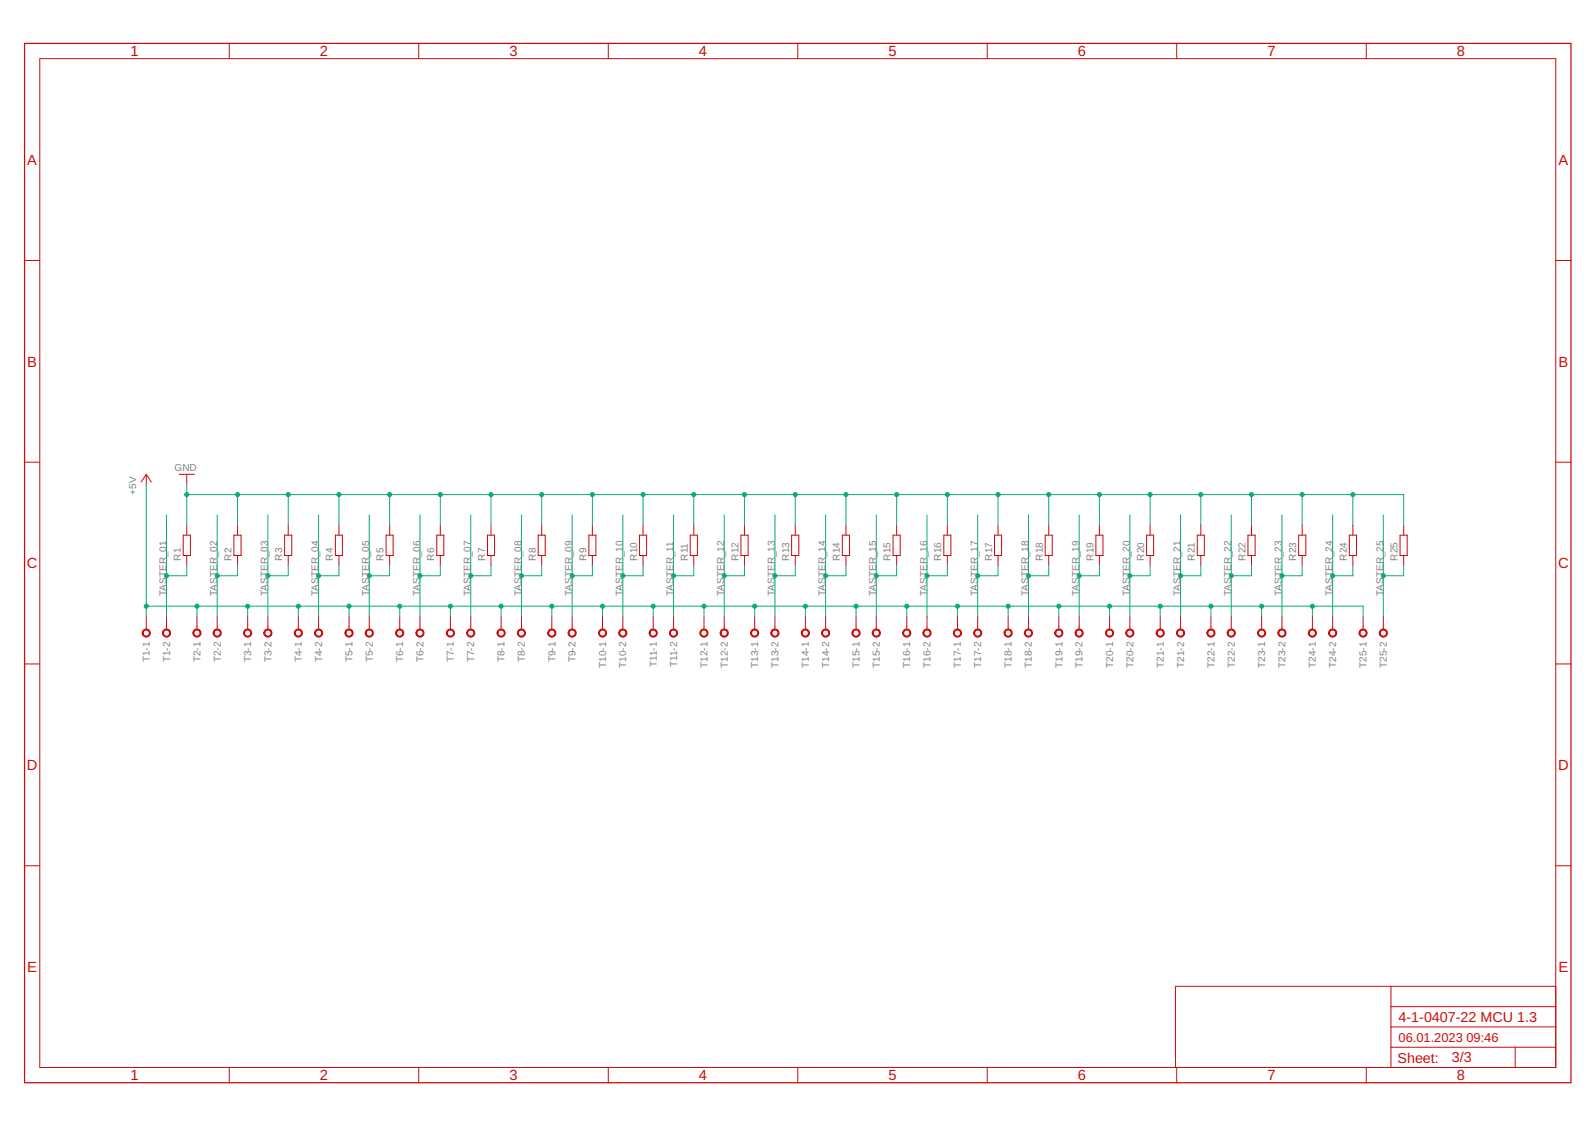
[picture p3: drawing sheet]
<svg xmlns="http://www.w3.org/2000/svg" width="297mm" height="210mm" viewBox="0 0 297 210" stroke-linecap="round" stroke-linejoin="round" font-family="sans-serif">
<g fill="none" stroke="#c90d0c" stroke-width=".19">
<path d="M7.4 10.9h282.3v187.9h-282.3zM42.7 8.1v2.8M78 8.1v2.8M113.3 8.1v2.8M148.6 8.1v2.8M183.9 8.1v2.8M219.1 8.1v2.8M254.4 8.1v2.8M4.6 48.5h2.8M289.7 48.5h2.9M4.6 86.1h2.8M27.2 88.3v1.9"/>
<path d="M27.2 88.3l1 1.5M27.2 88.3l-.9 1.5M33.4 88.3h2.8M34.1 99.7h1.4v3.8h-1.4zM34.8 88.3v1.9M34.8 97.8v1.9M43.6 99.7h1.3v3.8h-1.3zM44.2 97.8v1.9M53 99.7h1.3v3.8h-1.3zM53.7 97.8v1.9M62.5 99.7h1.3v3.8h-1.3zM63.1 97.8v1.9"/>
<path d="M71.9 99.7h1.3v3.8h-1.3zM72.6 97.8v1.9M81.3 99.7h1.4v3.8h-1.4zM82 97.8v1.9M90.8 99.7h1.3v3.8h-1.3zM91.4 97.8v1.9M100.2 99.7h1.3v3.8h-1.3zM100.9 97.8v1.9M109.7 99.7h1.3v3.8h-1.3zM110.3 97.8v1.9M119.1 99.7h1.3v3.8h-1.3zM119.8 97.8v1.9"/>
<path d="M128.5 99.7h1.4v3.8h-1.4zM129.2 97.8v1.9M138 99.7h1.3v3.8h-1.3zM138.6 97.8v1.9M147.4 99.7h1.4v3.8h-1.4zM148.1 97.8v1.9M156.9 99.7h1.3v3.8h-1.3zM157.5 97.8v1.9M166.3 99.7h1.3v3.8h-1.3zM167 97.8v1.9M175.8 99.7h1.3v3.8h-1.3zM176.4 97.8v1.9"/>
<path d="M185.2 99.7h1.3v3.8h-1.3zM185.9 97.8v1.9M194.6 99.7h1.4v3.8h-1.4zM195.3 97.8v1.9M204.1 99.7h1.3v3.8h-1.3zM204.7 97.8v1.9M213.5 99.7h1.3v3.8h-1.3zM214.2 97.8v1.9M223 99.7h1.3v3.8h-1.3zM223.6 97.8v1.9M232.4 99.7h1.3v3.8h-1.3zM233.1 97.8v1.9"/>
<path d="M241.9 99.7h1.3v3.8h-1.3zM242.5 97.8v1.9M251.3 99.7h1.3v3.8h-1.3zM251.9 97.8v1.9M260.7 99.7h1.4v3.8h-1.4zM261.4 97.8v1.9M289.7 86.1h2.9M27.2 114.8v2.4M31 114.8v2.4M34.8 103.5v1.8M36.7 114.8v2.4M40.4 114.8v2.4"/>
<path d="M44.2 103.5v1.8M46.1 114.8v2.4M49.9 114.8v2.4M53.7 103.5v1.8M55.6 114.8v2.4M59.3 114.8v2.4M63.1 103.5v1.8M65 114.8v2.4M68.8 114.8v2.4M72.6 103.5v1.8M74.4 114.8v2.4M78.2 114.8v2.4"/>
<path d="M82 103.5v1.8M83.9 114.8v2.4M87.7 114.8v2.4M91.4 103.5v1.8M93.3 114.8v2.4M97.1 114.8v2.4M100.9 103.5v1.8M102.8 114.8v2.4M106.6 114.8v2.4M110.3 103.5v1.8M112.2 114.8v2.4M116 114.8v2.4"/>
<path d="M119.8 103.5v1.8M121.6 114.8v2.4M125.4 114.8v2.4M129.2 103.5v1.8M131.1 114.8v2.4M134.9 114.8v2.4M138.6 103.5v1.8M140.5 114.8v2.4M144.3 114.8v2.4M148.1 103.5v1.8M150 114.8v2.4M153.8 114.8v2.4"/>
<path d="M157.5 103.5v1.8M159.4 114.8v2.4M163.2 114.8v2.4M167 103.5v1.8M168.9 114.8v2.4M172.6 114.8v2.4M176.4 103.5v1.8M178.3 114.8v2.4M182.1 114.8v2.4M185.9 103.5v1.8M187.7 114.8v2.4M191.5 114.8v2.4"/>
<path d="M195.3 103.5v1.8M197.2 114.8v2.4M201 114.8v2.4M204.7 103.5v1.8M206.6 114.8v2.4M210.4 114.8v2.4M214.2 103.5v1.8M216.1 114.8v2.4M219.9 114.8v2.4M223.6 103.5v1.8M225.5 114.8v2.4M229.3 114.8v2.4"/>
<path d="M233.1 103.5v1.8M234.9 114.8v2.4M238.7 114.8v2.4M242.5 103.5v1.8M244.4 114.8v2.4M248.2 114.8v2.4M251.9 103.5v1.8M253.9 114.8v2.4M257.6 114.8v2.4M261.4 103.5v1.8M4.6 123.7h2.8M289.7 123.7h2.9"/>
<path d="M4.6 161.2h2.8M289.7 161.2h2.9M42.7 198.8v2.9M78 198.8v2.9M113.3 198.8v2.9M148.6 198.8v2.9M183.9 198.8v2.9M219.1 198.8v2.9M254.4 198.8v2.9M259 195.1h30.7M259 183.7v15.1M259 191.3h30.7"/>
<path d="M259 187.5h30.7M282.2 195.1v3.7M289.7 183.7h-70.8v15.1"/>
</g>
<g fill="#c90d0c" stroke="#c90d0c" stroke-width=".19">
<path d="M26.6 117.4a.76 .76 0 0 1 1.3 .1 .76 .76 0 0 1-.4 1.1 .76 .76 0 0 1-1-.7h.2a.58 .58 0 0 1 .8-.5 .58 .58 0 0 1 .1 1 .58 .58 0 0 1-.9-.3v-.2h-.2z" fill-rule="evenodd"/>
<path d="M30.4 117.4a.77 .77 0 0 1 1.2 .1 .77 .77 0 0 1-.4 1.1 .77 .77 0 0 1-1-.7h.2a.57 .57 0 0 1 .8-.5 .57 .57 0 0 1 .2 .9 .57 .57 0 0 1-.9-.2l-.1-.2h-.2z" fill-rule="evenodd"/>
<path d="M36.1 117.4a.77 .77 0 0 1 1.2 .1 .77 .77 0 0 1-.4 1.1 .77 .77 0 0 1-1-.7h.2a.58 .58 0 0 1 .9-.5 .58 .58 0 0 1 .1 1 .58 .58 0 0 1-1-.3v-.2h-.2z" fill-rule="evenodd"/>
<path d="M39.9 117.4a.76 .76 0 0 1 1.2 .1 .76 .76 0 0 1-.4 1.2 .76 .76 0 0 1-1-.8h.2a.58 .58 0 0 1 .8-.5 .58 .58 0 0 1 .2 .9 .58 .58 0 0 1-1-.2v-.2h-.2z" fill-rule="evenodd"/>
<path d="M45.5 117.4a.77 .77 0 0 1 1.3 .1 .77 .77 0 0 1-.4 1.1 .77 .77 0 0 1-1-.7h.2a.58 .58 0 0 1 .8-.5 .58 .58 0 0 1 .1 1 .58 .58 0 0 1-.9-.3v-.2h-.2z" fill-rule="evenodd"/>
<path d="M49.3 117.4a.76 .76 0 0 1 1.2 .1 .76 .76 0 0 1-.4 1.2 .76 .76 0 0 1-1-.8h.2a.58 .58 0 0 1 .8-.5 .58 .58 0 0 1 .2 .9 .58 .58 0 0 1-.9-.2l-.1-.2h-.2z" fill-rule="evenodd"/>
<path d="M55 117.4a.77 .77 0 0 1 1.2 .1 .77 .77 0 0 1-.4 1.1 .77 .77 0 0 1-1-.7h.2a.58 .58 0 0 1 .8-.5 .58 .58 0 0 1 .1 1 .58 .58 0 0 1-.9-.3v-.2h-.2z" fill-rule="evenodd"/>
<path d="M58.8 117.4a.76 .76 0 0 1 1.2 .1 .76 .76 0 0 1-.5 1.2 .76 .76 0 0 1-.9-.8h.2a.58 .58 0 0 1 .8-.5 .58 .58 0 0 1 .1 .9 .58 .58 0 0 1-.9-.2v-.2h-.2z" fill-rule="evenodd"/>
<path d="M64.4 117.4a.77 .77 0 0 1 1.2 .1 .77 .77 0 0 1-.4 1.1 .77 .77 0 0 1-1-.7h.2a.57 .57 0 0 1 .8-.5 .57 .57 0 0 1 .2 .9 .57 .57 0 0 1-.9-.2l-.1-.2h-.2z" fill-rule="evenodd"/>
<path d="M68.2 117.4a.76 .76 0 0 1 1.2 .1 .76 .76 0 0 1-.4 1.2 .76 .76 0 0 1-1-.8h.2a.58 .58 0 0 1 .8-.5 .58 .58 0 0 1 .2 .9 .58 .58 0 0 1-1-.2v-.2h-.2z" fill-rule="evenodd"/>
<path d="M73.9 117.4a.77 .77 0 0 1 1.2 .1 .77 .77 0 0 1-.4 1.1 .77 .77 0 0 1-1-.7h.2a.57 .57 0 0 1 .8-.5 .57 .57 0 0 1 .1 .9 .57 .57 0 0 1-.9-.2v-.2h-.2z" fill-rule="evenodd"/>
<path d="M77.6 117.4a.76 .76 0 0 1 1.3 .1 .76 .76 0 0 1-.5 1.2 .76 .76 0 0 1-1-.8h.2a.58 .58 0 0 1 .8-.5 .58 .58 0 0 1 .2 .9 .58 .58 0 0 1-.9-.2l-.1-.2h-.2z" fill-rule="evenodd"/>
<path d="M83.3 117.4a.76 .76 0 0 1 1.2 .1 .76 .76 0 0 1-.4 1.2 .76 .76 0 0 1-1-.8h.2a.58 .58 0 0 1 .8-.5 .58 .58 0 0 1 .2 .9 .58 .58 0 0 1-.9-.2l-.1-.2h-.2z" fill-rule="evenodd"/>
<path d="M87.1 117.4a.76 .76 0 0 1 1.2 .1 .76 .76 0 0 1-.4 1.1 .76 .76 0 0 1-1-.7h.2a.58 .58 0 0 1 .8-.5 .58 .58 0 0 1 .2 .9 .58 .58 0 0 1-1-.2v-.2h-.2z" fill-rule="evenodd"/>
<path d="M92.8 117.4a.76 .76 0 0 1 1.2 .1 .76 .76 0 0 1-.5 1.2 .76 .76 0 0 1-.9-.8h.2a.58 .58 0 0 1 .7-.5 .58 .58 0 0 1 .2 .9 .58 .58 0 0 1-.9-.2v-.2h-.2z" fill-rule="evenodd"/>
<path d="M96.5 117.4a.76 .76 0 0 1 1.2 .1 .76 .76 0 0 1-.4 1.1 .76 .76 0 0 1-.9-.7h.1a.58 .58 0 0 1 .9-.5 .58 .58 0 0 1 .1 1 .58 .58 0 0 1-.9-.3l-.1-.2h-.1z" fill-rule="evenodd"/>
<path d="M102.2 117.4a.76 .76 0 0 1 1.2 .1 .76 .76 0 0 1-.4 1.2 .76 .76 0 0 1-1-.8h.2a.58 .58 0 0 1 .8-.5 .58 .58 0 0 1 .2 .9 .58 .58 0 0 1-1-.2v-.2h-.2z" fill-rule="evenodd"/>
<path d="M106 117.4a.77 .77 0 0 1 1.2 .1 .77 .77 0 0 1-.4 1.1 .77 .77 0 0 1-1-.7h.2a.58 .58 0 0 1 .8-.5 .58 .58 0 0 1 .1 1 .58 .58 0 0 1-.9-.3v-.2h-.2z" fill-rule="evenodd"/>
<path d="M111.6 117.4a.76 .76 0 0 1 1.3 .1 .76 .76 0 0 1-.5 1.2 .76 .76 0 0 1-1-.8h.2a.58 .58 0 0 1 .8-.5 .58 .58 0 0 1 .2 .9 .58 .58 0 0 1-.9-.2l-.1-.2h-.2z" fill-rule="evenodd"/>
<path d="M115.4 117.4a.77 .77 0 0 1 1.2 .1 .77 .77 0 0 1-.4 1.1 .77 .77 0 0 1-1-.7h.2a.58 .58 0 0 1 .9-.5 .58 .58 0 0 1 .1 1 .58 .58 0 0 1-1-.3v-.2h-.2z" fill-rule="evenodd"/>
<path d="M121.1 117.4a.76 .76 0 0 1 1.2 .1 .76 .76 0 0 1-.5 1.2 .76 .76 0 0 1-.9-.8h.2a.58 .58 0 0 1 .8-.5 .58 .58 0 0 1 .2 .9 .58 .58 0 0 1-1-.2v-.2h-.2z" fill-rule="evenodd"/>
<path d="M124.8 117.4a.77 .77 0 0 1 1.3 .1 .77 .77 0 0 1-.4 1.1 .77 .77 0 0 1-1-.7h.2a.58 .58 0 0 1 .8-.5 .58 .58 0 0 1 .1 1 .58 .58 0 0 1-.9-.3v-.2h-.2z" fill-rule="evenodd"/>
<path d="M130.5 117.4a.76 .76 0 0 1 1.2 .1 .76 .76 0 0 1-.4 1.1 .76 .76 0 0 1-1-.7h.2a.58 .58 0 0 1 .8-.5 .58 .58 0 0 1 .2 .9 .58 .58 0 0 1-.9-.2l-.1-.2h-.2z" fill-rule="evenodd"/>
<path d="M134.3 117.4a.77 .77 0 0 1 1.2 .1 .77 .77 0 0 1-.4 1.1 .77 .77 0 0 1-1-.7h.2a.57 .57 0 0 1 .8-.5 .57 .57 0 0 1 .2 .9 .57 .57 0 0 1-1-.2v-.2h-.2z" fill-rule="evenodd"/>
<path d="M140 117.4a.76 .76 0 0 1 1.2 .1 .76 .76 0 0 1-.4 1.1 .76 .76 0 0 1-1-.7h.2a.58 .58 0 0 1 .8-.5 .58 .58 0 0 1 .1 1 .58 .58 0 0 1-.9-.3v-.2h-.2z" fill-rule="evenodd"/>
<path d="M143.7 117.4a.77 .77 0 0 1 1.3 .1 .77 .77 0 0 1-.5 1.1 .77 .77 0 0 1-.9-.7h.1a.58 .58 0 0 1 .8-.5 .58 .58 0 0 1 .2 .9 .58 .58 0 0 1-.9-.2l-.1-.2h-.1z" fill-rule="evenodd"/>
<path d="M149.4 117.4a.77 .77 0 0 1 1.2 .1 .77 .77 0 0 1-.4 1.1 .77 .77 0 0 1-1-.7h.2a.58 .58 0 0 1 .9-.5 .58 .58 0 0 1 .1 1 .58 .58 0 0 1-1-.3v-.2h-.2z" fill-rule="evenodd"/>
<path d="M153.2 117.4a.76 .76 0 0 1 1.2 .1 .76 .76 0 0 1-.4 1.2 .76 .76 0 0 1-1-.8h.2a.58 .58 0 0 1 .8-.5 .58 .58 0 0 1 .2 .9 .58 .58 0 0 1-1-.2v-.2h-.2z" fill-rule="evenodd"/>
<path d="M158.8 117.4a.77 .77 0 0 1 1.3 .1 .77 .77 0 0 1-.4 1.1 .77 .77 0 0 1-1-.7h.2a.58 .58 0 0 1 .8-.5 .58 .58 0 0 1 .1 1 .58 .58 0 0 1-.9-.3v-.2h-.2z" fill-rule="evenodd"/>
<path d="M162.6 117.4a.76 .76 0 0 1 1.2 .1 .76 .76 0 0 1-.4 1.2 .76 .76 0 0 1-1-.8h.2a.58 .58 0 0 1 .8-.5 .58 .58 0 0 1 .2 .9 .58 .58 0 0 1-.9-.2l-.1-.2h-.2z" fill-rule="evenodd"/>
<path d="M168.3 117.4a.77 .77 0 0 1 1.2 .1 .77 .77 0 0 1-.4 1.1 .77 .77 0 0 1-1-.7h.2a.58 .58 0 0 1 .8-.5 .58 .58 0 0 1 .1 1 .58 .58 0 0 1-.9-.3v-.2h-.2z" fill-rule="evenodd"/>
<path d="M172.1 117.4a.76 .76 0 0 1 1.2 .1 .76 .76 0 0 1-.5 1.2 .76 .76 0 0 1-.9-.8h.2a.58 .58 0 0 1 .8-.5 .58 .58 0 0 1 .1 .9 .58 .58 0 0 1-.9-.2v-.2h-.2z" fill-rule="evenodd"/>
<path d="M177.7 117.4a.77 .77 0 0 1 1.2 .1 .77 .77 0 0 1-.4 1.1 .77 .77 0 0 1-1-.7h.2a.57 .57 0 0 1 .8-.5 .57 .57 0 0 1 .2 .9 .57 .57 0 0 1-.9-.2l-.1-.2h-.2z" fill-rule="evenodd"/>
<path d="M181.5 117.4a.76 .76 0 0 1 1.2 .1 .76 .76 0 0 1-.4 1.2 .76 .76 0 0 1-1-.8h.2a.58 .58 0 0 1 .8-.5 .58 .58 0 0 1 .2 .9 .58 .58 0 0 1-1-.2v-.2h-.2z" fill-rule="evenodd"/>
<path d="M187.2 117.4a.77 .77 0 0 1 1.2 .1 .77 .77 0 0 1-.4 1.1 .77 .77 0 0 1-1-.7h.2a.58 .58 0 0 1 .8-.5 .58 .58 0 0 1 .2 .9 .58 .58 0 0 1-1-.2v-.2h-.2z" fill-rule="evenodd"/>
<path d="M190.9 117.4a.76 .76 0 0 1 1.3 .1 .76 .76 0 0 1-.5 1.2 .76 .76 0 0 1-.9-.8h.1a.58 .58 0 0 1 .8-.5 .58 .58 0 0 1 .2 .9 .58 .58 0 0 1-.9-.2l-.1-.2h-.1z" fill-rule="evenodd"/>
<path d="M196.6 117.4a.76 .76 0 0 1 1.2 .1 .76 .76 0 0 1-.4 1.2 .76 .76 0 0 1-1-.8h.2a.58 .58 0 0 1 .8-.5 .58 .58 0 0 1 .2 .9 .58 .58 0 0 1-.9-.2l-.1-.2h-.2z" fill-rule="evenodd"/>
<path d="M200.4 117.4a.76 .76 0 0 1 1.2 .1 .76 .76 0 0 1-.4 1.1 .76 .76 0 0 1-1-.7h.2a.58 .58 0 0 1 .9-.5 .58 .58 0 0 1 0 1 .58 .58 0 0 1-.9-.3v-.2h-.2z" fill-rule="evenodd"/>
<path d="M206.1 117.4a.76 .76 0 0 1 1.2 .1 .76 .76 0 0 1-.5 1.2 .76 .76 0 0 1-.9-.8h.2a.58 .58 0 0 1 .8-.5 .58 .58 0 0 1 .1 .9 .58 .58 0 0 1-.9-.2v-.2h-.2z" fill-rule="evenodd"/>
<path d="M209.8 117.4a.77 .77 0 0 1 1.3 .1 .77 .77 0 0 1-.4 1.1 .77 .77 0 0 1-1-.7h.1a.58 .58 0 0 1 .9-.5 .58 .58 0 0 1 .1 1 .58 .58 0 0 1-.9-.3l-.1-.2h-.1z" fill-rule="evenodd"/>
<path d="M215.5 117.4a.76 .76 0 0 1 1.2 .1 .76 .76 0 0 1-.4 1.2 .76 .76 0 0 1-1-.8h.2a.58 .58 0 0 1 .8-.5 .58 .58 0 0 1 .2 .9 .58 .58 0 0 1-1-.2v-.2h-.2z" fill-rule="evenodd"/>
<path d="M219.3 117.4a.77 .77 0 0 1 1.2 .1 .77 .77 0 0 1-.4 1.1 .77 .77 0 0 1-1-.7h.2a.58 .58 0 0 1 .8-.5 .58 .58 0 0 1 .1 1 .58 .58 0 0 1-.9-.3v-.2h-.2z" fill-rule="evenodd"/>
<path d="M224.9 117.4a.76 .76 0 0 1 1.3 .1 .76 .76 0 0 1-.5 1.2 .76 .76 0 0 1-1-.8h.2a.58 .58 0 0 1 .8-.5 .58 .58 0 0 1 .2 .9 .58 .58 0 0 1-.9-.2l-.1-.2h-.2z" fill-rule="evenodd"/>
<path d="M228.7 117.4a.77 .77 0 0 1 1.2 .1 .77 .77 0 0 1-.4 1.1 .77 .77 0 0 1-1-.7h.2a.58 .58 0 0 1 .9-.5 .58 .58 0 0 1 .1 1 .58 .58 0 0 1-1-.3v-.2h-.2z" fill-rule="evenodd"/>
<path d="M234.4 117.4a.76 .76 0 0 1 1.2 .1 .76 .76 0 0 1-.4 1.2 .76 .76 0 0 1-1-.8h.2a.58 .58 0 0 1 .8-.5 .58 .58 0 0 1 .2 .9 .58 .58 0 0 1-1-.2v-.2h-.2z" fill-rule="evenodd"/>
<path d="M238.1 117.4a.77 .77 0 0 1 1.3 .1 .77 .77 0 0 1-.4 1.1 .77 .77 0 0 1-1-.7h.2a.58 .58 0 0 1 .8-.5 .58 .58 0 0 1 .1 1 .58 .58 0 0 1-.9-.3v-.2h-.2z" fill-rule="evenodd"/>
<path d="M243.8 117.4a.76 .76 0 0 1 1.2 .1 .76 .76 0 0 1-.4 1.1 .76 .76 0 0 1-1-.7h.2a.58 .58 0 0 1 .8-.5 .58 .58 0 0 1 .2 .9 .58 .58 0 0 1-.9-.2l-.1-.2h-.2z" fill-rule="evenodd"/>
<path d="M247.6 117.4a.77 .77 0 0 1 1.2 .1 .77 .77 0 0 1-.4 1.1 .77 .77 0 0 1-1-.7h.2a.57 .57 0 0 1 .8-.5 .57 .57 0 0 1 .2 .9 .57 .57 0 0 1-1-.2v-.2h-.2z" fill-rule="evenodd"/>
<path d="M253.3 117.4a.76 .76 0 0 1 1.2 .1 .76 .76 0 0 1-.4 1.1 .76 .76 0 0 1-1-.7h.2a.58 .58 0 0 1 .8-.5 .58 .58 0 0 1 .1 1 .58 .58 0 0 1-.9-.3v-.2h-.2z" fill-rule="evenodd"/>
<path d="M257 117.4a.76 .76 0 0 1 1.3 .1 .76 .76 0 0 1-.5 1.2 .76 .76 0 0 1-.9-.8h.1a.58 .58 0 0 1 .8-.5 .58 .58 0 0 1 .2 .9 .58 .58 0 0 1-.9-.2l-.1-.2h-.1z" fill-rule="evenodd"/>
</g>
<path d="M4.6 8.1h288v193.6h-288z" fill="none" stroke="#c90d0c" stroke-width=".23"/>
<g fill="none" stroke="#0dab76" stroke-width=".19">
<path d="M27.2 90.2v24.6M31 95.9v18.9M34.8 92.1h226.6v5.7M34.8 90.2v7.6M40.4 95.9v18.9M44.2 92.1v5.7M49.9 95.9v18.9M53.7 92.1v5.7M59.3 95.9v18.9M63.1 92.1v5.7M68.8 95.9v18.9M72.6 92.1v5.7"/>
<path d="M78.2 95.9v18.9M82 92.1v5.7M87.7 95.9v18.9M91.4 92.1v5.7M97.1 95.9v18.9M100.9 92.1v5.7M106.6 95.9v18.9M110.3 92.1v5.7M116 95.9v18.9M119.8 92.1v5.7M125.4 95.9v18.9M129.2 92.1v5.7"/>
<path d="M134.9 95.9v18.9M138.6 92.1v5.7M144.3 95.9v18.9M148.1 92.1v5.7M153.8 95.9v18.9M157.5 92.1v5.7M163.2 95.9v18.9M167 92.1v5.7M172.6 95.9v18.9M176.4 92.1v5.7M182.1 95.9v18.9M185.9 92.1v5.7"/>
<path d="M191.5 95.9v18.9M195.3 92.1v5.7M201 95.9v18.9M204.7 92.1v5.7M210.4 95.9v18.9M214.2 92.1v5.7M219.9 95.9v18.9M223.6 92.1v5.7M229.3 95.9v18.9M233.1 92.1v5.7M238.7 95.9v18.9M242.5 92.1v5.7"/>
<path d="M248.2 95.9v18.9M251.9 92.1v5.7M257.6 95.9v18.9M27.2 112.9h226.7v1.9M34.8 105.3v1.9h-3.8M36.7 112.9v1.9M44.2 105.3v1.9h-3.8M46.1 112.9v1.9M53.7 105.3v1.9h-3.8M55.6 112.9v1.9M63.1 105.3v1.9h-3.8M65 112.9v1.9"/>
<path d="M72.6 105.3v1.9h-3.8M74.4 112.9v1.9M82 105.3v1.9h-3.8M83.9 112.9v1.9M91.4 105.3v1.9h-3.7M93.3 112.9v1.9M100.9 105.3v1.9h-3.8M102.8 112.9v1.9M110.3 105.3v1.9h-3.7M112.2 112.9v1.9M119.8 105.3v1.9h-3.8M121.6 112.9v1.9"/>
<path d="M129.2 105.3v1.9h-3.8M131.1 112.9v1.9M138.6 105.3v1.9h-3.7M140.5 112.9v1.9M148.1 105.3v1.9h-3.8M150 112.9v1.9M157.5 105.3v1.9h-3.7M159.4 112.9v1.9M167 105.3v1.9h-3.8M168.9 112.9v1.9M176.4 105.3v1.9h-3.8M178.3 112.9v1.9"/>
<path d="M185.9 105.3v1.9h-3.8M187.7 112.9v1.9M195.3 105.3v1.9h-3.8M197.2 112.9v1.9M204.7 105.3v1.9h-3.7M206.6 112.9v1.9M214.2 105.3v1.9h-3.8M216.1 112.9v1.9M223.6 105.3v1.9h-3.7M225.5 112.9v1.9M233.1 105.3v1.9h-3.8M234.9 112.9v1.9"/>
<path d="M242.5 105.3v1.9h-3.8M244.4 112.9v1.9M251.9 105.3v1.9h-3.7M261.4 105.3v1.9h-3.8"/>
</g>
<g fill="#0dab76" stroke="#0dab76" stroke-width=".19">
<circle cx="27.2" cy="112.9" r=".38"/>
<circle cx="36.7" cy="112.9" r=".38"/>
<circle cx="46.1" cy="112.9" r=".38"/>
<circle cx="55.6" cy="112.9" r=".38"/>
<circle cx="65" cy="112.9" r=".38"/>
<circle cx="74.4" cy="112.9" r=".38"/>
<circle cx="83.9" cy="112.9" r=".38"/>
<circle cx="93.3" cy="112.9" r=".38"/>
<circle cx="102.8" cy="112.9" r=".38"/>
<circle cx="112.2" cy="112.9" r=".38"/>
<circle cx="121.6" cy="112.9" r=".38"/>
<circle cx="131.1" cy="112.9" r=".38"/>
<circle cx="140.5" cy="112.9" r=".38"/>
<circle cx="150" cy="112.9" r=".38"/>
<circle cx="159.4" cy="112.9" r=".38"/>
<circle cx="168.9" cy="112.9" r=".38"/>
<circle cx="178.3" cy="112.9" r=".38"/>
<circle cx="187.7" cy="112.9" r=".38"/>
<circle cx="197.2" cy="112.9" r=".38"/>
<circle cx="206.6" cy="112.9" r=".38"/>
<circle cx="216.1" cy="112.9" r=".38"/>
<circle cx="225.5" cy="112.9" r=".38"/>
<circle cx="234.9" cy="112.9" r=".38"/>
<circle cx="244.4" cy="112.9" r=".38"/>
<circle cx="257.6" cy="107.2" r=".38"/>
<circle cx="248.2" cy="107.2" r=".38"/>
<circle cx="238.7" cy="107.2" r=".38"/>
<circle cx="229.3" cy="107.2" r=".38"/>
<circle cx="219.9" cy="107.2" r=".38"/>
<circle cx="210.4" cy="107.2" r=".38"/>
<circle cx="201" cy="107.2" r=".38"/>
<circle cx="191.5" cy="107.2" r=".38"/>
<circle cx="182.1" cy="107.2" r=".38"/>
<circle cx="172.6" cy="107.2" r=".38"/>
<circle cx="163.2" cy="107.2" r=".38"/>
<circle cx="153.8" cy="107.2" r=".38"/>
<circle cx="144.3" cy="107.2" r=".38"/>
<circle cx="134.9" cy="107.2" r=".38"/>
<circle cx="125.4" cy="107.2" r=".38"/>
<circle cx="116" cy="107.2" r=".38"/>
<circle cx="106.6" cy="107.2" r=".38"/>
<circle cx="97.1" cy="107.2" r=".38"/>
<circle cx="87.7" cy="107.2" r=".38"/>
<circle cx="78.2" cy="107.2" r=".38"/>
<circle cx="68.8" cy="107.2" r=".38"/>
<circle cx="59.3" cy="107.2" r=".38"/>
<circle cx="49.9" cy="107.2" r=".38"/>
<circle cx="40.4" cy="107.2" r=".38"/>
<circle cx="31" cy="107.2" r=".38"/>
<circle cx="34.8" cy="92.1" r=".38"/>
<circle cx="44.2" cy="92.1" r=".38"/>
<circle cx="53.7" cy="92.1" r=".38"/>
<circle cx="63.1" cy="92.1" r=".38"/>
<circle cx="72.6" cy="92.1" r=".38"/>
<circle cx="82" cy="92.1" r=".38"/>
<circle cx="91.4" cy="92.1" r=".38"/>
<circle cx="100.9" cy="92.1" r=".38"/>
<circle cx="110.3" cy="92.1" r=".38"/>
<circle cx="119.8" cy="92.1" r=".38"/>
<circle cx="129.2" cy="92.1" r=".38"/>
<circle cx="138.6" cy="92.1" r=".38"/>
<circle cx="148.1" cy="92.1" r=".38"/>
<circle cx="157.5" cy="92.1" r=".38"/>
<circle cx="167" cy="92.1" r=".38"/>
<circle cx="176.4" cy="92.1" r=".38"/>
<circle cx="185.9" cy="92.1" r=".38"/>
<circle cx="195.3" cy="92.1" r=".38"/>
<circle cx="204.7" cy="92.1" r=".38"/>
<circle cx="214.2" cy="92.1" r=".38"/>
<circle cx="223.6" cy="92.1" r=".38"/>
<circle cx="233.1" cy="92.1" r=".38"/>
<circle cx="242.5" cy="92.1" r=".38"/>
<circle cx="251.9" cy="92.1" r=".38"/>
</g>
<g font-size="2.7" fill="#c90d0c">
<text x="24.3" y="10.5">1</text>
<text x="59.6" y="10.5">2</text>
<text x="94.9" y="10.5">3</text>
<text x="130.2" y="10.5">4</text>
<text x="165.4" y="10.5">5</text>
<text x="200.7" y="10.5">6</text>
<text x="236" y="10.5">7</text>
<text x="271.3" y="10.5">8</text>
<text x="5.1" y="30.7">A</text>
<text x="290.2" y="30.7">A</text>
<text x="5.1" y="68.3">B</text>
<text x="290.2" y="68.3">B</text>
<text x="5" y="105.8">C</text>
<text x="290.2" y="105.8">C</text>
<text x="5" y="143.4">D</text>
<text x="290.2" y="143.4">D</text>
<text x="5.1" y="181">E</text>
<text x="290.2" y="181">E</text>
<text x="260.5" y="190.3">4-1-0407-22 MCU 1.3</text>
<text x="260.3" y="198">Sheet:</text>
<text x="270.4" y="197.9">3/3</text>
<text x="24.3" y="201.2">1</text>
<text x="59.6" y="201.2">2</text>
<text x="94.9" y="201.2">3</text>
<text x="130.2" y="201.2">4</text>
<text x="165.4" y="201.2">5</text>
<text x="200.7" y="201.2">6</text>
<text x="236" y="201.2">7</text>
<text x="271.3" y="201.2">8</text>
</g>
<g font-size="2.4" fill="#c90d0c">
<text x="260.5" y="194.1">06.01.2023</text>
<text x="273.1" y="194.1">09:46</text>
</g>
<g font-size="1.9" fill="#808080">
<text x="32.5" y="87.8">GND</text>
<text x="25.3" y="92.1" transform="rotate(-90 25.3 92.1)">+5V</text>
<text x="33.7" y="104.4" transform="rotate(-90 33.7 104.4)">R1</text>
<text x="43.1" y="104.4" transform="rotate(-90 43.1 104.4)">R2</text>
<text x="52.6" y="104.4" transform="rotate(-90 52.6 104.4)">R3</text>
<text x="62" y="104.4" transform="rotate(-90 62 104.4)">R4</text>
<text x="71.4" y="104.4" transform="rotate(-90 71.4 104.4)">R5</text>
<text x="80.9" y="104.4" transform="rotate(-90 80.9 104.4)">R6</text>
<text x="90.3" y="104.4" transform="rotate(-90 90.3 104.4)">R7</text>
<text x="99.8" y="104.4" transform="rotate(-90 99.8 104.4)">R8</text>
<text x="109.2" y="104.4" transform="rotate(-90 109.2 104.4)">R9</text>
<text x="118.7" y="104.4" transform="rotate(-90 118.7 104.4)">R10</text>
<text x="128.1" y="104.4" transform="rotate(-90 128.1 104.4)">R11</text>
<text x="137.5" y="104.4" transform="rotate(-90 137.5 104.4)">R12</text>
<text x="147" y="104.4" transform="rotate(-90 147 104.4)">R13</text>
<text x="156.4" y="104.4" transform="rotate(-90 156.4 104.4)">R14</text>
<text x="165.9" y="104.4" transform="rotate(-90 165.9 104.4)">R15</text>
<text x="175.3" y="104.4" transform="rotate(-90 175.3 104.4)">R16</text>
<text x="184.7" y="104.4" transform="rotate(-90 184.7 104.4)">R17</text>
<text x="194.2" y="104.4" transform="rotate(-90 194.2 104.4)">R18</text>
<text x="203.6" y="104.4" transform="rotate(-90 203.6 104.4)">R19</text>
<text x="213.1" y="104.4" transform="rotate(-90 213.1 104.4)">R20</text>
<text x="222.5" y="104.4" transform="rotate(-90 222.5 104.4)">R21</text>
<text x="232" y="104.4" transform="rotate(-90 232 104.4)">R22</text>
<text x="241.4" y="104.4" transform="rotate(-90 241.4 104.4)">R23</text>
<text x="250.8" y="104.4" transform="rotate(-90 250.8 104.4)">R24</text>
<text x="260.3" y="104.4" transform="rotate(-90 260.3 104.4)">R25</text>
<text x="31" y="111" transform="rotate(-90 31 111)">TASTER_01</text>
<text x="40.5" y="111" transform="rotate(-90 40.5 111)">TASTER_02</text>
<text x="49.9" y="111" transform="rotate(-90 49.9 111)">TASTER_03</text>
<text x="59.3" y="111" transform="rotate(-90 59.3 111)">TASTER_04</text>
<text x="68.8" y="111" transform="rotate(-90 68.8 111)">TASTER_05</text>
<text x="78.2" y="111" transform="rotate(-90 78.2 111)">TASTER_06</text>
<text x="87.7" y="111" transform="rotate(-90 87.7 111)">TASTER_07</text>
<text x="97.1" y="111" transform="rotate(-90 97.1 111)">TASTER_08</text>
<text x="106.5" y="111" transform="rotate(-90 106.5 111)">TASTER_09</text>
<text x="116" y="111" transform="rotate(-90 116 111)">TASTER_10</text>
<text x="125.4" y="111" transform="rotate(-90 125.4 111)">TASTER_11</text>
<text x="134.9" y="111" transform="rotate(-90 134.9 111)">TASTER_12</text>
<text x="144.3" y="111" transform="rotate(-90 144.3 111)">TASTER_13</text>
<text x="153.8" y="111" transform="rotate(-90 153.8 111)">TASTER_14</text>
<text x="163.2" y="111" transform="rotate(-90 163.2 111)">TASTER_15</text>
<text x="172.6" y="111" transform="rotate(-90 172.6 111)">TASTER_16</text>
<text x="182.1" y="111" transform="rotate(-90 182.1 111)">TASTER_17</text>
<text x="191.5" y="111" transform="rotate(-90 191.5 111)">TASTER_18</text>
<text x="201" y="111" transform="rotate(-90 201 111)">TASTER_19</text>
<text x="210.4" y="111" transform="rotate(-90 210.4 111)">TASTER_20</text>
<text x="219.9" y="111" transform="rotate(-90 219.9 111)">TASTER_21</text>
<text x="229.3" y="111" transform="rotate(-90 229.3 111)">TASTER_22</text>
<text x="238.7" y="111" transform="rotate(-90 238.7 111)">TASTER_23</text>
<text x="248.2" y="111" transform="rotate(-90 248.2 111)">TASTER_24</text>
<text x="257.6" y="111" transform="rotate(-90 257.6 111)">TASTER_25</text>
<text x="27.9" y="123.3" transform="rotate(-90 27.9 123.3)">T1-1</text>
<text x="31.7" y="123.3" transform="rotate(-90 31.7 123.3)">T1-2</text>
<text x="37.3" y="123.3" transform="rotate(-90 37.3 123.3)">T2-1</text>
<text x="41.1" y="123.3" transform="rotate(-90 41.1 123.3)">T2-2</text>
<text x="46.8" y="123.3" transform="rotate(-90 46.8 123.3)">T3-1</text>
<text x="50.5" y="123.3" transform="rotate(-90 50.5 123.3)">T3-2</text>
<text x="56.2" y="123.3" transform="rotate(-90 56.2 123.3)">T4-1</text>
<text x="60" y="123.3" transform="rotate(-90 60 123.3)">T4-2</text>
<text x="65.7" y="123.3" transform="rotate(-90 65.7 123.3)">T5-1</text>
<text x="69.4" y="123.3" transform="rotate(-90 69.4 123.3)">T5-2</text>
<text x="75.1" y="123.3" transform="rotate(-90 75.1 123.3)">T6-1</text>
<text x="78.9" y="123.3" transform="rotate(-90 78.9 123.3)">T6-2</text>
<text x="84.5" y="123.3" transform="rotate(-90 84.5 123.3)">T7-1</text>
<text x="88.3" y="123.3" transform="rotate(-90 88.3 123.3)">T7-2</text>
<text x="94" y="123.3" transform="rotate(-90 94 123.3)">T8-1</text>
<text x="97.8" y="123.3" transform="rotate(-90 97.8 123.3)">T8-2</text>
<text x="103.4" y="123.3" transform="rotate(-90 103.4 123.3)">T9-1</text>
<text x="107.2" y="123.3" transform="rotate(-90 107.2 123.3)">T9-2</text>
<text x="112.9" y="124.4" transform="rotate(-90 112.9 124.4)">T10-1</text>
<text x="116.6" y="124.4" transform="rotate(-90 116.6 124.4)">T10-2</text>
<text x="122.3" y="124.2" transform="rotate(-90 122.3 124.2)">T11-1</text>
<text x="126.1" y="124.2" transform="rotate(-90 126.1 124.2)">T11-2</text>
<text x="131.7" y="124.4" transform="rotate(-90 131.7 124.4)">T12-1</text>
<text x="135.5" y="124.4" transform="rotate(-90 135.5 124.4)">T12-2</text>
<text x="141.2" y="124.4" transform="rotate(-90 141.2 124.4)">T13-1</text>
<text x="145" y="124.4" transform="rotate(-90 145 124.4)">T13-2</text>
<text x="150.6" y="124.4" transform="rotate(-90 150.6 124.4)">T14-1</text>
<text x="154.4" y="124.4" transform="rotate(-90 154.4 124.4)">T14-2</text>
<text x="160.1" y="124.4" transform="rotate(-90 160.1 124.4)">T15-1</text>
<text x="163.9" y="124.4" transform="rotate(-90 163.9 124.4)">T15-2</text>
<text x="169.5" y="124.4" transform="rotate(-90 169.5 124.4)">T16-1</text>
<text x="173.3" y="124.4" transform="rotate(-90 173.3 124.4)">T16-2</text>
<text x="179" y="124.4" transform="rotate(-90 179 124.4)">T17-1</text>
<text x="182.7" y="124.4" transform="rotate(-90 182.7 124.4)">T17-2</text>
<text x="188.4" y="124.4" transform="rotate(-90 188.4 124.4)">T18-1</text>
<text x="192.2" y="124.4" transform="rotate(-90 192.2 124.4)">T18-2</text>
<text x="197.8" y="124.4" transform="rotate(-90 197.8 124.4)">T19-1</text>
<text x="201.6" y="124.4" transform="rotate(-90 201.6 124.4)">T19-2</text>
<text x="207.3" y="124.4" transform="rotate(-90 207.3 124.4)">T20-1</text>
<text x="211.1" y="124.4" transform="rotate(-90 211.1 124.4)">T20-2</text>
<text x="216.7" y="124.4" transform="rotate(-90 216.7 124.4)">T21-1</text>
<text x="220.5" y="124.4" transform="rotate(-90 220.5 124.4)">T21-2</text>
<text x="226.2" y="124.4" transform="rotate(-90 226.2 124.4)">T22-1</text>
<text x="229.9" y="124.4" transform="rotate(-90 229.9 124.4)">T22-2</text>
<text x="235.6" y="124.4" transform="rotate(-90 235.6 124.4)">T23-1</text>
<text x="239.4" y="124.4" transform="rotate(-90 239.4 124.4)">T23-2</text>
<text x="245.1" y="124.4" transform="rotate(-90 245.1 124.4)">T24-1</text>
<text x="248.8" y="124.4" transform="rotate(-90 248.8 124.4)">T24-2</text>
<text x="254.5" y="124.4" transform="rotate(-90 254.5 124.4)">T25-1</text>
<text x="258.3" y="124.4" transform="rotate(-90 258.3 124.4)">T25-2</text>
</g>
</svg>
